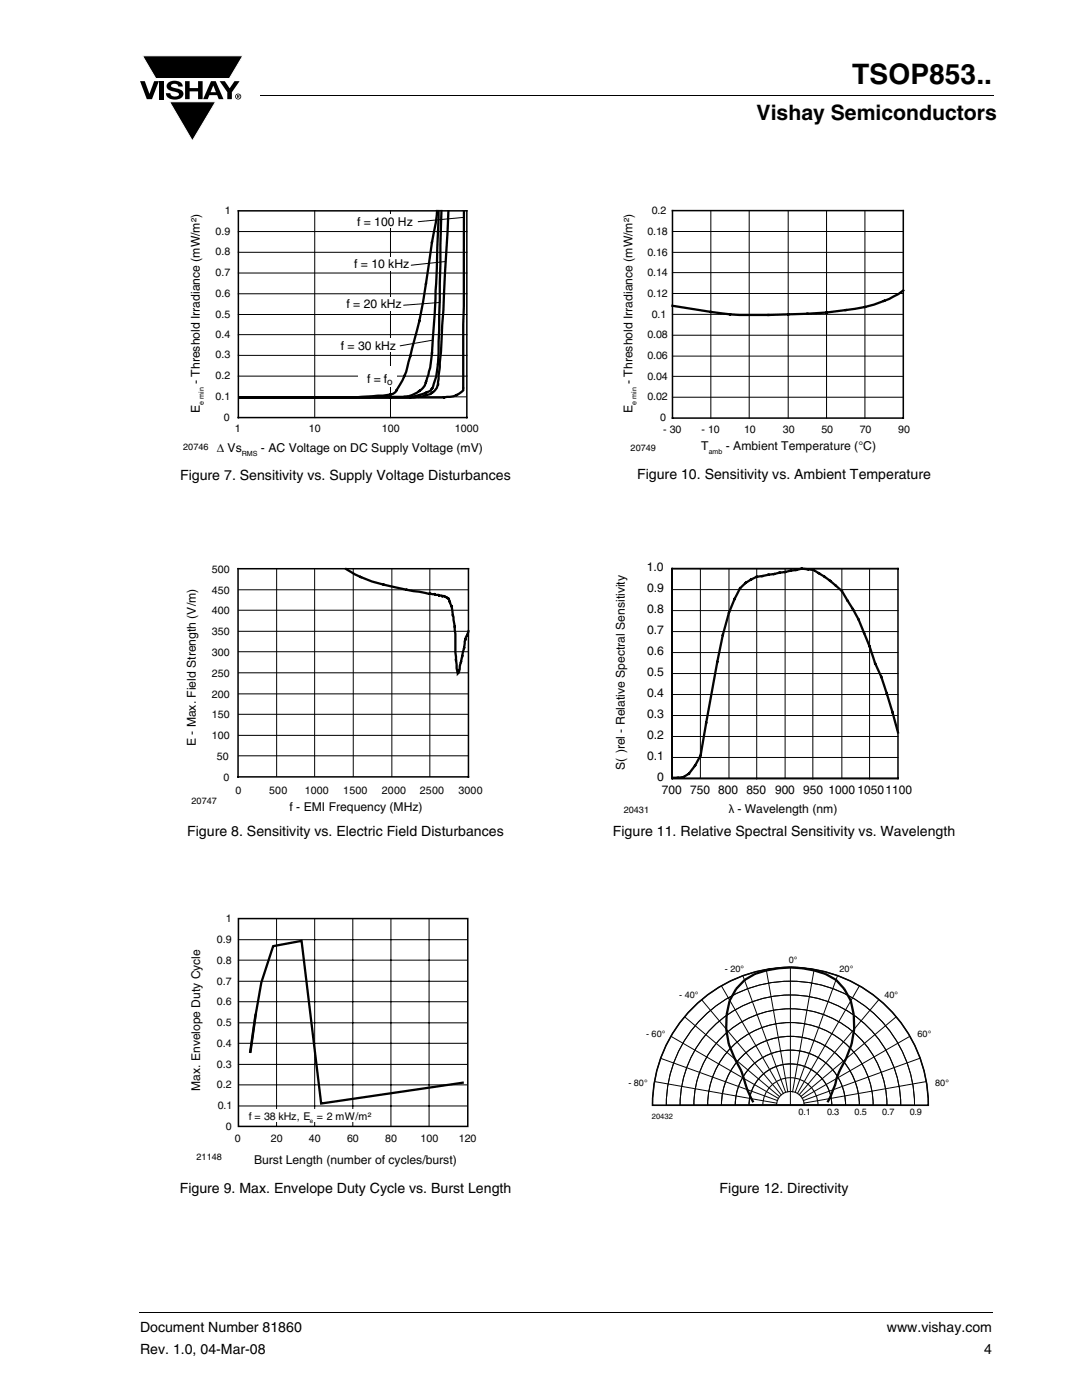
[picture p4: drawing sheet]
<svg xmlns="http://www.w3.org/2000/svg" width="216mm" height="279mm" viewBox="0 0 216 279" stroke-linecap="round" stroke-linejoin="round" font-family="sans-serif">
<g fill="#000">
<path d="M27.9 16.2h1l.9 2.5 1-2.5h.9l-1.4 3.6h-1zM28.4 11.1h20.1l-2.7 4.6h-14.7zM31.9 16.2h.9v3.6h-.9zM33.6 16.5a2.1 2.1 0 0 1 2.8 .3l.1 .5h-.9a.79 .79 0 0 0-.7-.6 .79 .79 0 0 0-.8 .4l.3 .3 1 .3a1.08 1.08 0 0 1 1.2 1 1.08 1.08 0 0 1-1.1 1.1 1.73 1.73 0 0 1-2.4-1.2h.9a.96 .96 0 0 0 .8 .7 .96 .96 0 0 0 .9-.5 1.31 1.31 0 0 0-1.2-.6 1.03 1.03 0 0 1-1.1-.5 1.03 1.03 0 0 1 .2-1.2zM36.9 16.2h.9v1.4h1.7v-1.4h.9v3.6h-.9v-1.6h-1.7v1.6h-.9zM43.8 16.2h1.1l.9 1.4 1-1.4h1l-1.5 2.2v1.4h-.9v-1.4zM51.9 18.9v.2zM33.8 20.3h9.2l-4.6 7.8zM27.9 261.9v.2z"/>
<path d="M42.6 17.1l-.6 1.3h1.1zM42.1 16.2h.9l1.6 3.6h-1l-.3-.8h-1.5l-.3 .8h-1z"/>
<path d="M47.4 19v.2h.2v-.1zM47.3 18.9l.4 .1 .1 .1-.2 .2 .2 .3-.3-.3-.1 .3h-.1zM47.1 19.3a.46 .46 0 0 0 .9 0 .46 .46 0 0 0-.9 0zM46.9 19.3a.6 .6 0 0 1 1.2 0 .6 .6 0 0 1-1.2 0z"/>
</g>
<path d="M28.4 11.1h20.1l-2.7 4.6h-14.7zM33.8 20.3h9.2l-4.6 7.8z" fill="none" stroke="#fff" stroke-width=".2"/>
<path d="M51.9 19h146.4M27.9 262h170.1" fill="none" stroke="#000" stroke-width=".2"/>
<path d="M36.6 40.9h59.8v50.6h-59.8z" fill="#fff"/>
<path d="M47.6 58.6h45.6M47.6 54.5h45.6M47.6 50.4h45.6M47.6 46.2h45.6M62.8 42.1v41.2M77.9 42.1v41.2M47.6 79.2h45.6M47.6 75.1h45.6M47.6 70.9h45.6M47.6 66.8h45.6M47.6 62.8h45.6" fill="none" stroke="#000" stroke-width=".2"/>
<path d="M47.6 42.1h45.6v41.2h-45.6z" fill="none" stroke="#000" stroke-width=".3"/>
<path d="M87.2 42.1l-.3 2.4-.7 3.8-.6 4.3a134.9 134.9 0 0 1-4.3 20.7l-.3 .9-1.2 2.5a2.72 2.72 0 0 1-1.9 2l-3.6 .4a82 82 0 0 1-11.5 .2h-8M87.5 42.1l-.4 12.7-.6 11.1a46.3 46.3 0 0 1-1 8.9l-.3 .6a4.4 4.4 0 0 1-3.9 3.7l-.6 .1-9.8 .1h-16.1M88.1 42.1l-.6 26.2a22.3 22.3 0 0 1-1.1 8.8l-.1 .3a2.88 2.88 0 0 1-1.9 1.2l-2.5 .7h-4M89.5 42.2l-.6 10.1a448.7 448.7 0 0 1-1.5 24.4 2.75 2.75 0 0 1-2.4 2.1l-.6 .3-1.7 .2h-4.8M92.6 42.1l-.2 35.4a1.48 1.48 0 0 1-1 1.2 8.3 8.3 0 0 1-4 .6h-9.5M47.6 79.3h7.2M54.8 79.3h23.1" fill="none" stroke="#000" stroke-width=".46"/>
<g fill="#fff">
<path d="M71.6 73.2h7.6v4.1h-7.6z"/>
<path d="M67.8 59.3h13.2v2.7h-13.2z"/>
<path d="M66.7 67.6h13.7v2.7h-13.7z"/>
</g>
<path d="M86.4 67.9l-6.6 1.1M87.8 60.4l-7.3 .5" fill="none" stroke="#000" stroke-width=".2"/>
<path d="M69.6 42.7h13.5v2.7h-13.5z" fill="#fff"/>
<path d="M92.6 43.4l-9.2 .8" fill="none" stroke="#000" stroke-width=".2"/>
<path d="M69.3 51.3h13.2v2.7h-13.2z" fill="#fff"/>
<path d="M88.8 52.2l-6.7 .7" fill="none" stroke="#000" stroke-width=".2"/>
<path d="M37 112.5h59.3v49.8h-59.3z" fill="#fff"/>
<g fill="none" stroke="#000" stroke-width=".2">
<path d="M47.5 117.7h46M55.2 113.5v41.5M62.8 113.5v41.5M70.5 113.5v41.5M78.2 113.5v41.5M85.8 113.5v41.5M47.5 138.5h46M47.5 134.3h46M47.5 130.1h46M47.5 126h46M47.5 121.8h46M47.5 150.8h46"/>
<path d="M47.5 146.8h46M47.5 142.6h46"/>
</g>
<path d="M47.5 113.5h46v41.5h-46z" fill="none" stroke="#000" stroke-width=".3"/>
<path d="M69.1 113.6a25 25 0 0 0 9.7 3.6l3.6 .8 5.1 .7 .1 .2a2.52 2.52 0 0 1 1.9 .6 8.8 8.8 0 0 1 1 4.2l.4 2.8v3.7l.2 3.2 .3 1 .2-.4 1-4.7 .1-1.3 .8-2" fill="none" stroke="#000" stroke-width=".46"/>
<path d="M37.9 182.2h57.2v50.6h-57.2z" fill="#fff"/>
<g fill="none" stroke="#000" stroke-width=".2">
<path d="M47.6 199.9h45.6M47.6 195.8h45.6M47.6 191.6h45.6M47.6 187.5h45.6M55.2 183.3v41.5M62.8 183.3v41.5M70.4 183.3v41.5M78 183.3v41.5M85.6 183.3v41.5M47.6 216.5h45.6M47.6 212.4h45.6M47.6 208.2h45.6"/>
<path d="M47.6 204.1h45.6M47.6 220.7h45.6"/>
</g>
<path d="M50 209.9l1.1-7.8 1-6 2.4-7.3 5.7-1 3.9 32.4 28.2-4.1M51 202.5l-1.1 7.4" fill="none" stroke="#000" stroke-width=".46"/>
<path d="M47.6 183.3h45.7v41.5h-45.7z" fill="none" stroke="#000" stroke-width=".3"/>
<g fill="#fff">
<path d="M48.5 221.4h26.8v2.5h-26.8z"/>
<path d="M124.1 40.8h57.5v50.3h-57.5z"/>
</g>
<g fill="none" stroke="#000" stroke-width=".2">
<path d="M134.2 58.6h46M134.2 54.4h46M134.2 50.4h46M134.2 46.2h46M141.8 42v41.4M149.5 42v41.4M157.3 42v41.4M164.9 42v41.4M172.6 42v41.4M134.2 79.3h46M134.2 75.1h46M134.2 71.1h46"/>
<path d="M134.2 66.9h46M134.2 62.7h46"/>
</g>
<path d="M134.2 42h46v41.4h-46z" fill="none" stroke="#000" stroke-width=".3"/>
<path d="M180.2 58a23.4 23.4 0 0 1-11.4 3.9 129.5 129.5 0 0 1-19.3 1 52.2 52.2 0 0 1-11.5-1.3l-3.8-.6" fill="none" stroke="#000" stroke-width=".46"/>
<path d="M122.6 111.8h59.4v51.1h-59.4z" fill="#fff"/>
<g fill="none" stroke="#040503" stroke-width=".2">
<path d="M134.1 117.7h45.1M139.8 113.5v41.8M145.5 113.5v41.9M151 113.6v41.9M156.7 113.5v41.9M162.2 113.6v41.9M168 113.5v41.9M173.5 113.6v41.9M134.1 138.6h45.1M134.1 134.4h45.1M134.1 130.2h45.1M134.1 126h45.1"/>
<path d="M134.1 121.9h45.1M134.1 151.2h45.1M134.1 147h45.1M134.1 142.8h45.1"/>
</g>
<path d="M134.1 113.5h45.1v41.9h-45.1z" fill="none" stroke="#040503" stroke-width=".3"/>
<path d="M179.2 146.2l-1.1-4.1-2.2-7-1.3-2.7a41.1 41.1 0 0 0-5.5-12.6l-1.1-1.9a25.7 25.7 0 0 0-5.7-4.1l-2.3-.3-7.9 1.5a6.7 6.7 0 0 0-5.5 4.6l-1.1 2.7-1.3 4.4-1.1 5.4-3.3 18.7-1.1 2a3.9 3.9 0 0 1-4.6 2.4" fill="none" stroke="#040503" stroke-width=".46"/>
<path d="M125.4 190.6h64v33.1h-64z" fill="#fff"/>
<path d="M137.6 201.8a27.5 27.5 0 0 1 30.2-6.8 27.5 27.5 0 0 1 17.4 25.6h-55a27.4 27.4 0 0 1 7.4-18.8zM144 220.6a13.8 13.8 0 0 1 13.7-13.8 13.8 13.8 0 0 1 13.8 13.8M146.7 220.6a11 11 0 0 1 11-11 11 11 0 0 1 11 11M149.5 220.6a8.3 8.3 0 0 1 8.2-8.3 8.3 8.3 0 0 1 8.3 8.3M152.2 220.6a5.5 5.5 0 0 1 5.5-5.5 5.5 5.5 0 0 1 5.5 5.5M155 220.6a2.75 2.75 0 0 1 2.7-2.8 2.75 2.75 0 0 1 2.8 2.8" fill="none" stroke="#040503" stroke-width=".21"/>
<g fill="none" stroke="#040503" stroke-width=".2">
<path d="M140 199.5l15.9 19M144 196.8l12.3 21.5M148.3 194.8l8.5 23.2M152.9 193.5l4.3 24.4M157.7 198.6a22.1 22.1 0 0 1 22 22M157.7 198.6a22.1 22.1 0 0 1 22 22h-22M157.7 198.6a22.1 22.1 0 0 0-22 22M157.7 198.6a22.1 22.1 0 0 0-22 22h22M157.7 195.8a24.8 24.8 0 0 1 24.8 24.8M157.7 195.8a24.8 24.8 0 0 1 24.8 24.8h-24.8M157.7 195.8a24.8 24.8 0 0 0-24.8 24.8M157.7 195.8a24.8 24.8 0 0 0-24.8 24.8h24.8"/>
<path d="M157.7 193.1v27.5M162.4 193.5l-4.3 24.4M167.1 194.8l-8.4 23.2M171.5 196.8l-12.4 21.5M175.3 199.5l-15.9 19M130.6 215.9l24.4 4.3M131.8 211.2l23.3 8.4M133.9 206.8l21.4 12.4M136.6 203l19 15.9M148.5 210.4a13.8 13.8 0 0 1 14.8-2.4 13.8 13.8 0 0 1 8.2 12.6h-27.5a13.7 13.7 0 0 1 4.5-10.2zM149.9 212.8a11 11 0 0 1 12-2.4 11 11 0 0 1 6.8 10.2h-22a11 11 0 0 1 3.2-7.8zM151.9 214.7a8.3 8.3 0 0 1 9-1.7 8.3 8.3 0 0 1 5.1 7.6h-16.5a8.2 8.2 0 0 1 2.4-5.9z"/>
<path d="M157.7 204.1a16.5 16.5 0 0 1 16.5 16.5M157.7 204.1a16.5 16.5 0 0 1 16.5 16.5h-16.5M157.7 204.1a16.5 16.5 0 0 0-16.5 16.5M157.7 204.1a16.5 16.5 0 0 0-16.5 16.5h16.5M157.7 201.3a19.2 19.2 0 0 1 19.3 19.3M157.7 201.3a19.2 19.2 0 0 1 19.3 19.3h-19.3M157.7 201.3a19.2 19.2 0 0 0-19.2 19.3M157.7 201.3a19.2 19.2 0 0 0-19.2 19.3h19.2M178.8 203l-19 15.9M181.5 206.8l-21.5 12.4M183.5 211.2l-23.2 8.4M184.8 215.9l-24.4 4.3"/>
</g>
<path d="M137.6 201.8a27.5 27.5 0 0 1 30.2-6.8 27.5 27.5 0 0 1 17.4 25.6h-55a27.4 27.4 0 0 1 7.4-18.8z" fill="none" stroke="#040503" stroke-width=".3"/>
<path d="M150.3 220l-1.2-2.5a25.8 25.8 0 0 0-2.5-6.2 14.9 14.9 0 0 1-1-11.6 9.4 9.4 0 0 1 7.3-6 19.5 19.5 0 0 1 11.8 .7 9.6 9.6 0 0 1 5.7 8.1 16.8 16.8 0 0 1-2.9 11.2l-.6 1.6-.2 1.2-1.6 3.5" fill="none" stroke="#040503" stroke-width=".46"/>
<text font-size="5.6" x="170.1" y="16.8">TSOP853..</text>
<text font-size="4.2" x="151" y="24">Vishay Semiconductors</text>
<g font-size="2.8">
<text x="35.9" y="95.7">Figure 7. Sensitivity vs. Supply Voltage Disturbances</text>
<text x="127.1" y="95.7">Figure 10. Sensitivity vs. Ambient Temperature</text>
<text x="37.4" y="166.9">Figure 8. Sensitivity vs. Electric Field Disturbances</text>
<text x="122.3" y="166.9">Figure 11. Relative Spectral Sensitivity vs. Wavelength</text>
<text x="35.9" y="238.1">Figure 9. Max. Envelope Duty Cycle vs. Burst Length</text>
<text x="143.6" y="238.1">Figure 12. Directivity</text>
<text x="27.9" y="265.9">Document Number 81860</text>
<text x="177" y="265.9">www.vishay.com</text>
<text x="27.9" y="270.1">Rev. 1.0, 04-Mar-08</text>
<text x="196.4" y="270.1">4</text>
</g>
<g font-size="2.4">
<text x="71.2" y="45.1">f = 100 Hz</text>
<text x="70.7" y="53.6">f = 10 kHz</text>
<text x="69.1" y="61.5">f = 20 kHz</text>
<text x="68" y="69.8">f = 30 kHz</text>
<text x="39.9" y="76.6" transform="rotate(-90 39.9 76.6)">- Threshold Irradiance (mW/m²)</text>
<text x="73.2" y="76.4">f = f</text>
<text x="39.9" y="82.4" transform="rotate(-90 39.9 82.4)">E</text>
<text x="43.3" y="90.1">Δ Vs</text>
<text x="52.1" y="90.1">- AC Voltage on DC Supply Voltage (mV)</text>
</g>
<g font-size="2.4" fill="#050504">
<text x="126.2" y="76.6" transform="rotate(-90 126.2 76.6)">- Threshold Irradiance (mW/m²)</text>
<text x="126.2" y="82.4" transform="rotate(-90 126.2 82.4)">E</text>
<text x="139.9" y="89.7">T</text>
<text x="144.8" y="89.7">- Ambient Temperature (°C)</text>
<text x="39.1" y="149" transform="rotate(-90 39.1 149)">E - Max. Field Strength (V/m)</text>
<text x="57.8" y="161.8">f - EMI Frequency (MHz)</text>
<text x="39.9" y="217.7" transform="rotate(-90 39.9 217.7)">Max. Envelope Duty Cycle</text>
<text x="50.7" y="232.2">Burst Length (number of cycles/burst)</text>
</g>
<g font-size="2.4" fill="#040503">
<text x="129" y="113.9">1.0</text>
<text x="129.1" y="118.1">0.9</text>
<text x="129.1" y="122.3">0.8</text>
<text x="129.1" y="130.7">0.6</text>
<text x="129.1" y="126.5">0.7</text>
<text x="129.1" y="134.9">0.5</text>
<text x="129.1" y="143.3">0.3</text>
<text x="129.1" y="139.1">0.4</text>
<text x="129.1" y="147.5">0.2</text>
<text x="124.7" y="153.7" transform="rotate(-90 124.7 153.7)">S( )rel - Relative Spectral Sensitivity</text>
<text x="129.1" y="151.7">0.1</text>
<text x="131.1" y="155.9">0</text>
<text x="132.1" y="158.5">700 750</text>
<text x="143.3" y="158.5">800</text>
<text x="148.9" y="158.5">850</text>
<text x="154.7" y="158.5">900 950 1000 10501100</text>
<text x="145.5" y="162.3">λ - Wavelength (nm)</text>
</g>
<g font-size="2.1" fill="#050504">
<text x="43" y="46.8">0.9</text>
<text x="44.8" y="42.7">1</text>
<text x="129.2" y="46.8">0.18</text>
<text x="130" y="42.7">0.2</text>
<text x="43" y="51">0.8</text>
<text x="129.2" y="51">0.16</text>
<text x="43" y="59.2">0.6</text>
<text x="43" y="55.1">0.7</text>
<text x="129.2" y="59.2">0.12</text>
<text x="129.2" y="55">0.14</text>
<text x="43" y="63.4">0.5</text>
<text x="130" y="63.4">0.1</text>
<text x="43" y="71.5">0.3</text>
<text x="43" y="67.4">0.4</text>
<text x="129.2" y="71.7">0.06</text>
<text x="129.2" y="67.5">0.08</text>
<text x="43" y="75.7">0.2</text>
<text x="129.2" y="75.7">0.04</text>
<text x="43" y="79.8">0.1</text>
<text x="44.7" y="83.9">0</text>
<text x="129.2" y="79.9">0.02</text>
<text x="46.9" y="86.2">1</text>
<text x="61.6" y="86.2">10</text>
<text x="76.2" y="86.2">100</text>
<text x="90.8" y="86.2">1000</text>
<text x="131.7" y="84.1">0</text>
<text x="132.3" y="86.4">- 30</text>
<text x="140" y="86.4">- 10</text>
<text x="148.5" y="86.4">10</text>
<text x="156.2" y="86.4">30</text>
<text x="163.9" y="86.4">50</text>
<text x="171.5" y="86.4">70</text>
<text x="179.2" y="86.4">90</text>
<text x="42.2" y="118.5">450</text>
<text x="42.2" y="114.3">500</text>
<text x="42.2" y="122.6">400</text>
<text x="42.2" y="130.8">300</text>
<text x="42.2" y="126.8">350</text>
<text x="42.2" y="135.1">250</text>
<text x="42.2" y="143.3">150</text>
<text x="42.2" y="139.3">200</text>
<text x="42.2" y="147.5">100</text>
<text x="43.2" y="151.6">50</text>
<text x="44.6" y="155.8">0</text>
<text x="47" y="158.4">0</text>
<text x="53.7" y="158.4">500</text>
<text x="60.8" y="158.4">1000</text>
<text x="68.5" y="158.4">1500</text>
<text x="76.2" y="158.4">2000</text>
<text x="83.8" y="158.4">2500</text>
<text x="91.5" y="158.4">3000</text>
<text x="45.1" y="184">1</text>
<text x="43.3" y="188.2">0.9</text>
<text x="43.3" y="196.5">0.7</text>
<text x="43.3" y="192.3">0.8</text>
<text x="43.3" y="200.6">0.6</text>
<text x="43.3" y="208.9">0.4</text>
<text x="43.3" y="204.8">0.5</text>
<text x="43.3" y="213.1">0.3</text>
<text x="43.3" y="217.2">0.2</text>
<text x="43.4" y="221.4">0.1</text>
<text x="45.1" y="225.5">0</text>
<text x="46.9" y="228">0</text>
<text x="49.7" y="223.5">f = 38</text>
<text x="54" y="228">20</text>
<text x="55.6" y="223.5">kHz, E</text>
<text x="61.6" y="228">40</text>
<text x="63.3" y="223.5">= 2 mW</text>
<text x="69.2" y="228">60</text>
<text x="70.9" y="223.5">/m²</text>
<text x="76.8" y="228">80</text>
<text x="83.9" y="228">100</text>
<text x="91.5" y="228">120</text>
</g>
<text font-size="2" x="77.2" y="76.9">o</text>
<g font-size="1.8">
<text x="36.6" y="89.9">20746</text>
<text x="125.8" y="90.1">20749</text>
<text x="38.2" y="160.4">20747</text>
<text x="39.2" y="231.4">21148</text>
</g>
<g font-size="1.8" fill="#040503">
<text x="124.5" y="162.3">20431</text>
<text x="144.6" y="193.9">- 20°</text>
<text x="157.4" y="192.1">0°</text>
<text x="167.5" y="193.9">20°</text>
<text x="135.5" y="199.1">- 40°</text>
<text x="176.5" y="199.1">40°</text>
<text x="128.9" y="207">- 60°</text>
<text x="183.1" y="207">60°</text>
<text x="125.4" y="216.6">- 80°</text>
<text x="186.6" y="216.6">80°</text>
<text x="159.4" y="222.6">0.1</text>
<text x="165" y="222.6">0.3</text>
<text x="170.5" y="222.6">0.5</text>
<text x="176" y="222.6">0.7</text>
<text x="181.5" y="222.6">0.9</text>
</g>
<text font-size="1.5" fill="#040503" x="130.1" y="223.4">20432</text>
<g font-size="1.4">
<text x="40.7" y="80.8" transform="rotate(-90 40.7 80.8)">e min</text>
<text x="48.3" y="90.9">RMS</text>
</g>
<g font-size="1.4" fill="#050504">
<text x="127" y="80.8" transform="rotate(-90 127 80.8)">e min</text>
<text x="141.4" y="90.5">amb</text>
</g>
<text font-size="1.2" fill="#050504" x="61.8" y="224.2">e</text>
</svg>
